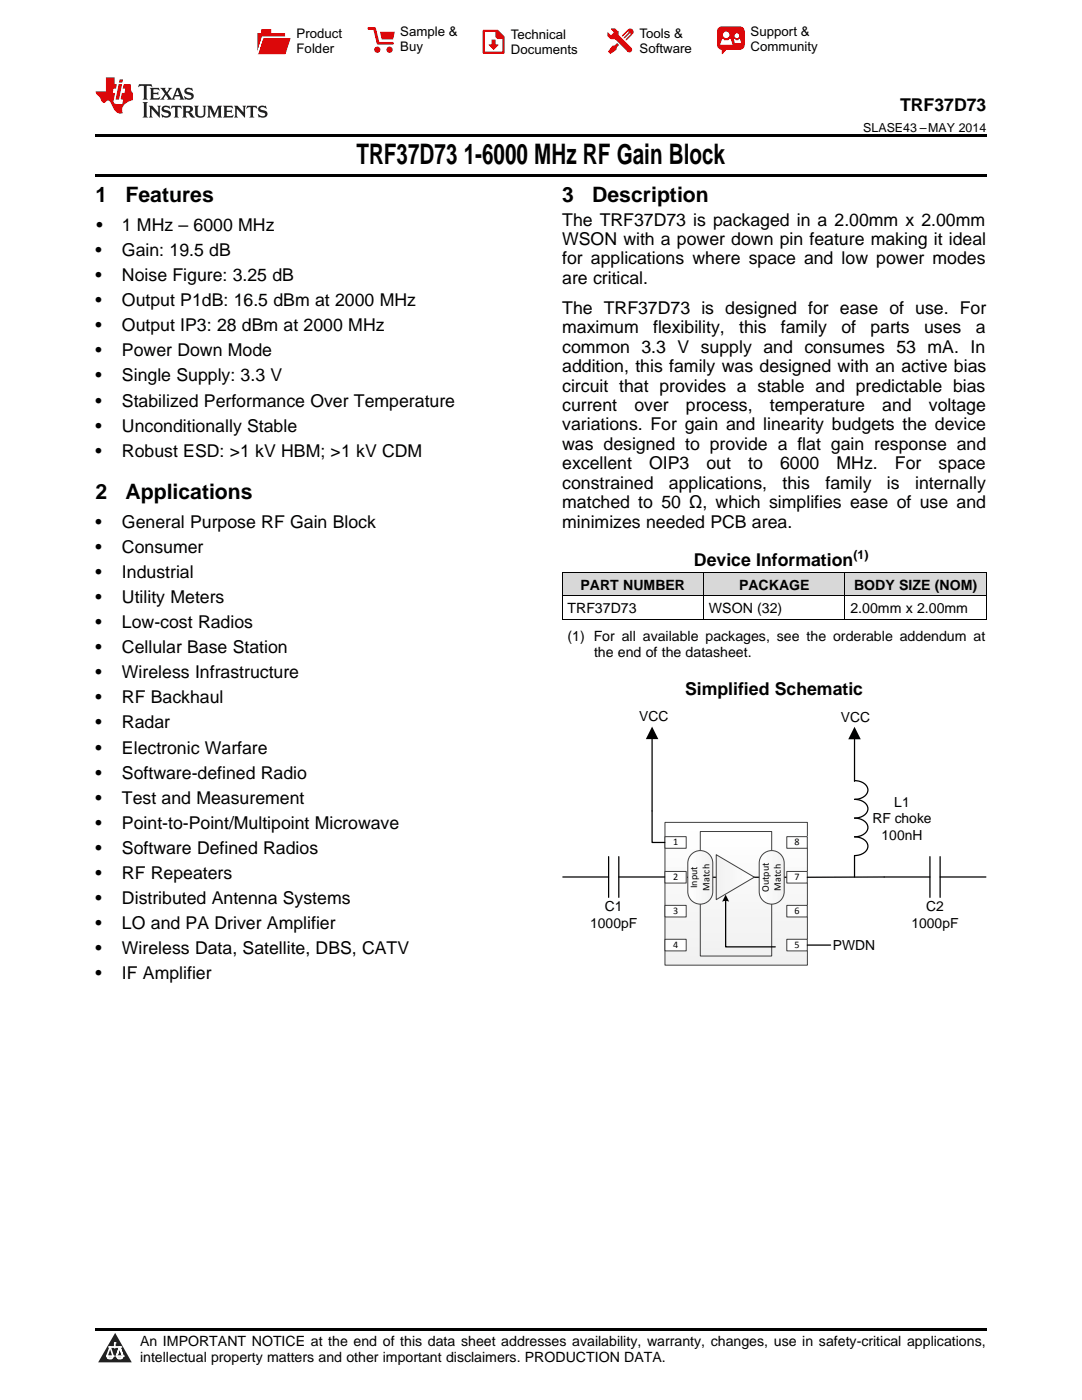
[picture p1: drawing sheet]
<svg xmlns="http://www.w3.org/2000/svg" width="216mm" height="279mm" viewBox="0 0 216 279" stroke-linecap="round" stroke-linejoin="round" font-family="sans-serif">
<g fill="#d8d8d8">
<path d="M112.2 114.3h28.2v4.7h-28.2z"/>
<path d="M140.4 114.3h28.2v4.7h-28.2z"/>
<path d="M168.6 114.3h28.2v4.7h-28.2z"/>
</g>
<path d="M23 266l3.3 5.9h-6.7z" fill="#231f20"/>
<path d="M21.3 270.6h1.3l-.4 .5h-.3a.54 .54 0 0 1-.6-.5z" fill-rule="evenodd" fill="#fff"/>
<path d="M21.3 270.6h1.3l-.4 .5h-.3a.54 .54 0 0 1-.6-.5z" fill="none" stroke="#231f20" stroke-width=".33"/>
<path d="M21.3 270.6l1.3 .1-.4 .4h-.5z" fill="none" stroke="#fff" stroke-width=".33"/>
<path d="M22.9 268.9h.1" fill="none" stroke="#fff" stroke-width=".33"/>
<path d="M22.9 268v.9z" fill="#fff"/>
<path d="M22.9 268v.9z" fill="none" stroke="#fff" stroke-width=".33"/>
<circle cx="22.9" cy="268" r=".17" fill="#fff"/>
<path d="M21.8 268.8h.1" fill="none" stroke="#fff" stroke-width=".33"/>
<path d="M21.8 268.8h2.3z" fill="#fff"/>
<path d="M21.8 268.8h2.3z" fill="none" stroke="#fff" stroke-width=".33"/>
<circle cx="24.1" cy="268.8" r=".17" fill="#fff"/>
<path d="M23.2 270.6h.1" fill="none" stroke="#fff" stroke-width=".33"/>
<path d="M23.9 268.8l-.7 1.8z" fill="#fff"/>
<path d="M23.9 268.8l-.7 1.8z" fill="none" stroke="#fff" stroke-width=".33"/>
<path d="M23.9 268.8l.7 1.8z" fill="#fff"/>
<path d="M23.9 268.8l.7 1.8z" fill="none" stroke="#fff" stroke-width=".33"/>
<path d="M24.5 270.6h.1" fill="none" stroke="#fff" stroke-width=".33"/>
<circle cx="21.3" cy="270.6" r=".17" fill="#fff"/>
<path d="M22 268.8l-.7 1.8z" fill="#fff"/>
<path d="M22 268.8l-.7 1.8z" fill="none" stroke="#fff" stroke-width=".33"/>
<path d="M22 268.8l.6 1.8z" fill="#fff"/>
<path d="M22 268.8l.6 1.8z" fill="none" stroke="#fff" stroke-width=".33"/>
<circle cx="22.6" cy="270.6" r=".17" fill="#fff"/>
<path d="M23.3 270.6h1.3a.64 .64 0 0 1-.7 .5 .64 .64 0 0 1-.6-.5z" fill-rule="evenodd" fill="#fff"/>
<path d="M23.3 270.6h1.3a.64 .64 0 0 1-.7 .5 .64 .64 0 0 1-.6-.5z" fill="none" stroke="#231f20" stroke-width=".33"/>
<path d="M23.3 270.6h1.3l-.5 .5h-.5z" fill="none" stroke="#fff" stroke-width=".33"/>
<path d="M23.2 270.6h.1" fill="none" stroke="#fff" stroke-width=".33"/>
<circle cx="24.6" cy="270.6" r=".17" fill="#fff"/>
<path d="M19 265.1h177.8v.5h-177.8z" fill="#000"/>
<path d="M132.7 190.8h28.4v1.8h-28.4z" fill-rule="evenodd" fill="#f1f1f1"/>
<path d="M132.7 189.1h28.4v1.7h-28.4z" fill-rule="evenodd" fill="#f2f2f2"/>
<path d="M132.7 187.3h28.4v1.8h-28.4z" fill-rule="evenodd" fill="#f3f3f3"/>
<g fill="#f4f4f4">
<path d="M132.7 185.5h28.4v1.8h-28.4z" fill-rule="evenodd"/>
<path d="M132.7 183.7h28.4v1.8h-28.4z" fill-rule="evenodd"/>
</g>
<path d="M132.7 181.9h28.4v1.8h-28.4z" fill-rule="evenodd" fill="#f5f5f5"/>
<path d="M132.7 180.2h28.4v1.7h-28.4z" fill-rule="evenodd" fill="#f6f6f6"/>
<path d="M132.7 178.4h28.4v1.8h-28.4z" fill-rule="evenodd" fill="#f7f7f7"/>
<path d="M132.7 176.6h28.4v1.8h-28.4z" fill-rule="evenodd" fill="#f8f8f8"/>
<path d="M132.7 174.8h28.4v1.8h-28.4z" fill-rule="evenodd" fill="#f9f9f9"/>
<path d="M132.7 173h28.4v1.8h-28.4z" fill-rule="evenodd" fill="#fafafa"/>
<path d="M132.7 171.2h28.4v1.8h-28.4z" fill-rule="evenodd" fill="#fbfbfb"/>
<path d="M132.7 169.5h28.4v1.7h-28.4z" fill-rule="evenodd" fill="#fcfcfc"/>
<path d="M132.7 167.7h28.4v1.8h-28.4z" fill-rule="evenodd" fill="#fdfdfd"/>
<path d="M132.7 165.9h28.4v1.8h-28.4z" fill-rule="evenodd" fill="#fefefe"/>
<path d="M132.7 164.1h28.4v1.8h-28.4z" fill-rule="evenodd" fill="#fff"/>
<path d="M132.7 164.1h28.4v28.5h-28.4z" fill="none" stroke="#404040" stroke-width=".2"/>
<path d="M139.7 189.2h14.3v1.6h-14.3z" fill-rule="evenodd" fill="#f1f1f1"/>
<path d="M139.7 187.7h14.3v1.5h-14.3z" fill-rule="evenodd" fill="#f2f2f2"/>
<path d="M139.7 186.1h14.3v1.6h-14.3z" fill-rule="evenodd" fill="#f3f3f3"/>
<g fill="#f4f4f4">
<path d="M139.7 184.6h14.3v1.5h-14.3z" fill-rule="evenodd"/>
<path d="M139.7 183h14.3v1.6h-14.3z" fill-rule="evenodd"/>
</g>
<path d="M139.7 181.5h14.3v1.5h-14.3z" fill-rule="evenodd" fill="#f5f5f5"/>
<path d="M139.7 179.9h14.3v1.6h-14.3z" fill-rule="evenodd" fill="#f6f6f6"/>
<path d="M139.7 178.4h14.3v1.5h-14.3z" fill-rule="evenodd" fill="#f7f7f7"/>
<path d="M139.7 176.8h14.3v1.6h-14.3z" fill-rule="evenodd" fill="#f8f8f8"/>
<path d="M139.7 175.3h14.3v1.5h-14.3z" fill-rule="evenodd" fill="#f9f9f9"/>
<path d="M139.7 173.7h14.3v1.6h-14.3z" fill-rule="evenodd" fill="#fafafa"/>
<path d="M139.7 172.2h14.3v1.5h-14.3z" fill-rule="evenodd" fill="#fbfbfb"/>
<path d="M139.7 170.6h14.3v1.6h-14.3z" fill-rule="evenodd" fill="#fcfcfc"/>
<path d="M139.7 169.1h14.3v1.5h-14.3z" fill-rule="evenodd" fill="#fdfdfd"/>
<path d="M139.7 167.5h14.3v1.6h-14.3z" fill-rule="evenodd" fill="#fefefe"/>
<path d="M139.7 165.9h14.3v1.6h-14.3z" fill-rule="evenodd" fill="#fff"/>
<path d="M139.7 165.9h14.3v24.9h-14.3z" fill="none" stroke="#404040" stroke-width=".2"/>
<path d="M136.9 175.1h20.1" fill="none" stroke="#000" stroke-width=".25"/>
<path d="M132.7 167h4.2v2.3h-4.2z" fill-rule="evenodd" fill="#fff"/>
<path d="M132.7 167h4.2v2.3h-4.2z" fill="none" stroke="#404040" stroke-width=".2"/>
<path d="M132.7 173.9h4.2v2.3h-4.2z" fill-rule="evenodd" fill="#fff"/>
<path d="M132.7 173.9h4.2v2.3h-4.2z" fill="none" stroke="#404040" stroke-width=".2"/>
<path d="M132.7 180.7h4.2v2.3h-4.2z" fill-rule="evenodd" fill="#fff"/>
<path d="M132.7 180.7h4.2v2.3h-4.2z" fill="none" stroke="#404040" stroke-width=".2"/>
<path d="M132.7 187.5h4.2v2.3h-4.2z" fill-rule="evenodd" fill="#fff"/>
<path d="M132.7 187.5h4.2v2.3h-4.2z" fill="none" stroke="#404040" stroke-width=".2"/>
<path d="M157 167h4.1v2.3h-4.1z" fill-rule="evenodd" fill="#fff"/>
<path d="M157 167h4.1v2.3h-4.1z" fill="none" stroke="#404040" stroke-width=".2"/>
<path d="M157 173.9h4.1v2.3h-4.1z" fill-rule="evenodd" fill="#fff"/>
<path d="M157 173.9h4.1v2.3h-4.1z" fill="none" stroke="#404040" stroke-width=".2"/>
<path d="M157 180.7h4.1v2.3h-4.1z" fill-rule="evenodd" fill="#fff"/>
<path d="M157 180.7h4.1v2.3h-4.1z" fill="none" stroke="#404040" stroke-width=".2"/>
<path d="M157 187.5h4.1v2.3h-4.1z" fill-rule="evenodd" fill="#fff"/>
<path d="M157 187.5h4.1v2.3h-4.1z" fill="none" stroke="#404040" stroke-width=".2"/>
<path d="M142.9 170.6h.5v8.9h-.5z" fill-rule="evenodd" fill="#f1f1f1"/>
<path d="M143.4 170.6h.5v8.9h-.5z" fill-rule="evenodd" fill="#f2f2f2"/>
<path d="M143.9 170.6h.4v8.9h-.4z" fill-rule="evenodd" fill="#f3f3f3"/>
<path d="M144.3 170.6h.5v8.9h-.5z" fill-rule="evenodd" fill="#f4f4f4"/>
<g fill="#f5f5f5">
<path d="M144.8 170.6h.5v8.9h-.5z" fill-rule="evenodd"/>
<path d="M145.3 170.6h.5v8.9h-.5z" fill-rule="evenodd"/>
</g>
<path d="M145.8 170.6h.4v8.9h-.4z" fill-rule="evenodd" fill="#f6f6f6"/>
<path d="M146.2 170.6h.5v8.9h-.5z" fill-rule="evenodd" fill="#f7f7f7"/>
<path d="M146.7 170.6h.5v8.9h-.5z" fill-rule="evenodd" fill="#f8f8f8"/>
<path d="M147.2 170.6h.5v8.9h-.5z" fill-rule="evenodd" fill="#f9f9f9"/>
<path d="M147.7 170.6h.4v8.9h-.4z" fill-rule="evenodd" fill="#fafafa"/>
<path d="M148.1 170.6h.5v8.9h-.5z" fill-rule="evenodd" fill="#fbfbfb"/>
<path d="M148.6 170.6h.5v8.9h-.5z" fill-rule="evenodd" fill="#fcfcfc"/>
<path d="M149.1 170.6h.5v8.9h-.5z" fill-rule="evenodd" fill="#fdfdfd"/>
<g fill="#fefefe">
<path d="M149.6 170.6h.4v8.9h-.4z" fill-rule="evenodd"/>
<path d="M150 170.6h.5v8.9h-.5z" fill-rule="evenodd"/>
</g>
<path d="M138.2 170.3a2.49 2.49 0 0 1 2.6-.3 2.49 2.49 0 0 1 1.4 2.2v5.7a2.49 2.49 0 0 1-2.5 2.5 2.49 2.49 0 0 1-2.5-2.5v-5.7a2.49 2.49 0 0 1 1-1.9zM142.9 170.6l7.6 4.5-7.6 4.4zM152 170.7a2.49 2.49 0 0 1 2.8-.8 2.49 2.49 0 0 1 1.7 2.3v5.7a2.49 2.49 0 0 1-2.5 2.5 2.49 2.49 0 0 1-2.5-2.5v-5.7l.1-.5z" fill="none" stroke="#404040" stroke-width=".2"/>
<path d="M142.1 169.8v10.6M156.3 169.8v10.6" fill="none" stroke="#f1f1f1" stroke-width=".31"/>
<path d="M141.8 169.8v10.6M156 169.8v10.6" fill="none" stroke="#f2f2f2" stroke-width=".31"/>
<path d="M141.4 169.8v10.6M155.7 169.8v10.6" fill="none" stroke="#f3f3f3" stroke-width=".31"/>
<path d="M141.1 169.8v10.6M155.4 169.8v10.6" fill="none" stroke="#f4f4f4" stroke-width=".31"/>
<path d="M140.8 169.8v10.6M155.1 169.8v10.6" fill="none" stroke="#f5f5f5" stroke-width=".31"/>
<path d="M140.2 169.8v10.6M140.5 169.8v10.6M154.5 169.8v10.6M154.8 169.8v10.6" fill="none" stroke="#f6f6f6" stroke-width=".31"/>
<path d="M139.9 169.8v10.6M154.1 169.8v10.6" fill="none" stroke="#f7f7f7" stroke-width=".31"/>
<path d="M139.6 169.8v10.6M153.8 169.8v10.6" fill="none" stroke="#f8f8f8" stroke-width=".31"/>
<path d="M139.3 169.8v10.6M153.5 169.8v10.6" fill="none" stroke="#f9f9f9" stroke-width=".31"/>
<path d="M139 169.8v10.6M153.2 169.8v10.6" fill="none" stroke="#fafafa" stroke-width=".31"/>
<path d="M138.6 169.8v10.6M152.9 169.8v10.6" fill="none" stroke="#fbfbfb" stroke-width=".31"/>
<path d="M138.3 169.8v10.6M152.6 169.8v10.6" fill="none" stroke="#fcfcfc" stroke-width=".31"/>
<path d="M137.7 169.8v10.6M138 169.8v10.6M152 169.8v10.6M152.3 169.8v10.6" fill="none" stroke="#fdfdfd" stroke-width=".31"/>
<path d="M137.4 169.8v10.6M151.6 169.8v10.6" fill="none" stroke="#fefefe" stroke-width=".31"/>
<g fill="none" stroke="#000" stroke-width=".25">
<path d="M130.1 147.2v20.9h2.5M170.5 155.8a2.38 2.38 0 0 1 2.7 1.9 2.38 2.38 0 0 1-2.7 1.8 2.38 2.38 0 0 1 2.7 1.9 2.38 2.38 0 0 1-2.7 1.9 2.38 2.38 0 0 1 2.7 1.8 2.38 2.38 0 0 1-2.7 1.9 2.38 2.38 0 0 1 2.7 1.9 2.38 2.38 0 0 1-2.7 1.8v4.3M170.5 147.2v8.7M112.3 175h9.1M121.4 171v8.1M123.5 171v8.1M123.5 175h9.1M144.8 179.6v9.4h9.9M185.6 175l-24.5 .1M185.6 171v8.1M187.6 175h9.1M187.6 171v8.1"/>
<path d="M161.1 188.6h4.6"/>
</g>
<g fill="#000">
<path d="M130.1 145l1.3 2.5h-2.5zM170.5 145l1.3 2.5h-2.5z"/>
<path d="M144.8 178.5l.7 1.5a1.58 1.58 0 0 0-1.4 0z" fill-rule="evenodd"/>
</g>
<path d="M19 34.8h177.8v.5h-177.8zM19 26.8h177.8v.6h-177.8zM112.2 123.6h.1zM168.5 123.6h.1zM196.7 123.6h.1z" fill="#000"/>
<path d="M112.2 118.9h84.6M112.2 114.2h84.6M112.2 114.3v9.3M140.4 114.3v9.3M168.6 114.3v9.3M196.8 114.3v9.3M112.2 123.6h84.6" fill="none" stroke="#000" stroke-width=".2"/>
<path d="M27.7 16.8l-.1 .6 .6-.3 .5 .1v.1v2.2l-.2 .4h1l-.2-.4v-2.2v-.1l.5-.1 .6 .3-.2-.6zM29.9 17.5l.2 .4v1.6l-.2 .4h1.9l.1-.6a1.09 1.09 0 0 1-1.3 .1v-.6h.6l.4 .2v-.7l-.2 .2h-.8v-.5l.2-.2a1.01 1.01 0 0 1 1 .3l-.1-.6zM32 17.5l.9 1.2-1 1.2h.9l-.2-.2 .5-.8 .5 .8-.3 .2h1.7l-.2-.2 .1-.5h1l.1 .5-.2 .2h1l-.3-.4-.7-2h-.5l-1 2.2-.8-1.1 .9-1.1h-.9l.2 .2-.4 .7-.4-.6 .2-.3zM35.4 17.9l.4 1.1h-.8zM37 17.7a.66 .66 0 0 0-.2 .7 .66 .66 0 0 0 .6 .5l.7 .1 .1 .3a.8 .8 0 0 1-.7 .3 .8 .8 0 0 1-.7-.5l.1 .8 .2-.1a.94 .94 0 0 0 1.1 0 .94 .94 0 0 0 .4-.9 1.48 1.48 0 0 0-1.3-.6v-.4a1.1 1.1 0 0 1 1.2 .2l-.2-.6-.2 .1-.5-.1zM28.5 20.4l.2 .4v2.3l-.2 .4h1l-.2-.4v-2.3l.2-.4zM29.7 21.1l.2 .4v1.6l-.2 .4h.8l-.3-.4 .1-1.4 1.6 1.8v-2l.2-.4h-.7l.2 .2v1.1l-1.2-1.3zM32.5 21.2a.66 .66 0 0 0-.2 .8 .66 .66 0 0 0 .6 .4l.6 .2 .2 .2a.8 .8 0 0 1-.8 .4 .8 .8 0 0 1-.7-.5l.2 .8 .2-.2a.94 .94 0 0 0 1 .1 .94 .94 0 0 0 .5-.9 1.47 1.47 0 0 0-1.3-.6l-.1-.4a1.1 1.1 0 0 1 1.3 .2l-.2-.6-.2 .1-.5-.1zM34.3 21.1l-.2 .6a.64 .64 0 0 1 .8-.3v1.7l-.2 .4h1l-.3-.4 .1-1.7a.66 .66 0 0 1 .8 .3l-.2-.6zM36.3 21.1l.3 .4v1.6l-.3 .4h1l-.2-.3v-.7h.5l.1 .2a.8 .8 0 0 0 1.2 .6l-1-.9a.62 .62 0 0 0 .6-.6 .62 .62 0 0 0-.6-.7zM37.1 21.4h.1a.48 .48 0 0 1 .6 .1 .48 .48 0 0 1 .1 .5l-.2 .2h-.6zM38.7 21.1l.2 .2a2.29 2.29 0 0 0 .4 2 1.05 1.05 0 0 0 1.7-.7v-1.3l.2-.2h-.8l.2 .4v1.1a.61 .61 0 0 1-.6 .6 .61 .61 0 0 1-.6-.6v-1.1l.3-.4zM41.3 21.1l.3 .4v1.6l-.3 .4h.8l-.2-.4v-1.5l.8 1.9 .9-1.9v1.5l-.2 .4h.9l-.2-.4v-1.6l.2-.4h-.8l-.7 1.5-.6-1.5zM44.5 21.1l.2 .4v1.6l-.2 .4h1.9l.2-.6a1.1 1.1 0 0 1-1.4 .1v-.6h.6l.4 .1v-.6l-.2 .2h-.8v-.6l.2-.1a1.02 1.02 0 0 1 1.1 .3l-.2-.6zM46.7 21.1l.2 .4v1.6l-.2 .4h.8l-.3-.4 .1-1.4 1.6 1.8v-2l.2-.4h-.7l.2 .2v1.1l-1.2-1.3zM49.3 21.1l-.1 .6a.64 .64 0 0 1 .8-.3v1.7l-.3 .4h1l-.2-.4v-1.7a.66 .66 0 0 1 .8 .3l-.1-.6zM51.7 21.2a.66 .66 0 0 0-.2 .8 .66 .66 0 0 0 .7 .4l.6 .2 .1 .2a.8 .8 0 0 1-.7 .4 .8 .8 0 0 1-.7-.5l.1 .8 .2-.2a.94 .94 0 0 0 1.1 .1 .94 .94 0 0 0 .4-.9 1.48 1.48 0 0 0-1.2-.6l-.1-.4a1.1 1.1 0 0 1 1.2 .2l-.2-.6-.1 .1-.6-.1z" fill="#231f20"/>
<path d="M21.1 15.4v2.8h-2v.4l.9 1a.96 .96 0 0 0 1 .9 .59 .59 0 0 1 .5-.4 .59 .59 0 0 1 .5 .3l.4 .8a1.61 1.61 0 0 0 2.1 1.4 1.63 1.63 0 0 1 1.1-2.3l.9-.3v-1.5a1.6 1.6 0 0 1-.4-1.7h-1.4l-.2 .9h.5l-.2 .8h-.5l-.2 1v.3l.5 .1-.2 .9h-.7a.74 .74 0 0 1-1-.7l.3-1.6h-.5l.2-.8h.5l.1-.9h-.4v-1.4zM23.7 16.8l-.7 3.1h.8l.6-3.1zM23.8 15.8l-.1 .7h.7l.2-.7z" fill="#ee1d23"/>
<g fill="#d60000">
<path d="M52.1 5.8h2v.8h2.8v4.2h-5.5v-4.2h.7z" fill-rule="evenodd"/>
<path d="M52.4 7.5h5.6l-1 3.3h-5.6z" fill-rule="evenodd"/>
</g>
<path d="M52.4 7.4h5.7l-.1 .1h-5.5l-1.1 3.3z" fill-rule="evenodd" fill="#fff"/>
<path d="M52.4 7.4h5.7l-.1 .1h-5.5l-1.1 3.3z" fill="none" stroke="#fff" stroke-width=".2"/>
<path d="M73.6 5.7h1.1l.7 2.9h2.9" fill="none" stroke="#d60000" stroke-width=".55"/>
<g fill="#d60000">
<path d="M75.8 6.3h3l-.4 1.6h-2.2z" fill-rule="evenodd"/>
<circle cx="75.3" cy="9.9" r=".62"/>
<circle cx="77.7" cy="9.9" r=".62"/>
</g>
<path d="M96.5 6.2h2.7l1.3 1.2v3.1h-4z" fill="none" stroke="#d60000" stroke-width=".44"/>
<g fill="#d60000">
<path d="M98.1 7.9h.8v1h.5l-.9 1.1-1-1v-.1h.6z" fill-rule="evenodd"/>
<path d="M98.9 6.2h.3l1.3 1.2v.4h-1.3l-.3-.4z" fill-rule="evenodd"/>
<path d="M121.9 5.7h.8l.7 .6 .1 .7 2.5 2.5-.8 .8-2.3-2.3-1.1-.2-.6-.6v-.8l.7 .6 .5-.4v-.2l-.5-.5z" fill-rule="evenodd"/>
<path d="M122.2 9.1h.4l.5-.5 .4 .4-.5 .5v.4l-1.2 .9-.5-.5z" fill-rule="evenodd"/>
<path d="M125.3 5.9a.67 .67 0 0 1 .9 0 .67 .67 0 0 1 0 .9z" fill-rule="evenodd"/>
<path d="M125.3 5.9l.9 .9-1.2 1.2h-.2v-.2l1-.9v-.2h-.2l-.9 1h-.2v-.2l.9-1 .1-.2h-.3l-.9 1h-.2v-.2z" fill-rule="evenodd"/>
<circle cx="125.6" cy="9.9" r=".54"/>
</g>
<path d="M123.3 6.3v.7" fill="none" stroke="#d60000" stroke-width=".2"/>
<g fill="#d60000">
<path d="M143.4 5.5l.6-.2h3.6a.95 .95 0 0 1 1 .9v2.8a.95 .95 0 0 1-1 .9h-3.6a.95 .95 0 0 1-.9-.9v-2.8z" fill-rule="evenodd"/>
<path d="M144 9.9h.9l-.7 .9h-.2z" fill-rule="evenodd"/>
</g>
<g fill="#fff">
<path d="M146.6 8.6h1.3z"/>
<path d="M144.1 7.8h.3l.1 .2h.8l.2-.2h.3l.4 1.1h-2.5z" fill-rule="evenodd"/>
<path d="M146.4 7.8h.3l.1 .2h.5l.2-.2h.2l.2 .8h-1.3z" fill-rule="evenodd"/>
<circle cx="144.9" cy="6.9" r=".65"/>
<circle cx="147" cy="7.1" r=".48"/>
</g>
<g font-size="5.6">
<text x="71.1" y="32.8">TRF37D73</text>
<text x="92.5" y="32.8">1-6000 MHz RF Gain Block</text>
</g>
<g font-size="4.2">
<text x="19" y="40.4">1</text>
<text x="25" y="40.4">Features</text>
<text x="112.2" y="40.4">3</text>
<text x="118.2" y="40.4">Description</text>
<text x="19" y="99.6">2</text>
<text x="25" y="99.6">Applications</text>
</g>
<g font-size="3.5">
<text x="179.6" y="22.2">TRF37D73</text>
<text x="19.2" y="46.1">•</text>
<text x="24.3" y="46.1">1 MHz – 6000 MHz</text>
<text x="112.2" y="45">The TRF37D73 is packaged in a 2.00mm x 2.00mm</text>
<text x="19" y="51.1">•</text>
<text x="24.3" y="51.1">Gain: 19.5 dB</text>
<text x="112.2" y="48.9">WSON with a power down pin feature making it ideal</text>
<text x="112.2" y="52.8">for applications where space and low power modes</text>
<text x="19" y="56.1">•</text>
<text x="24.3" y="56.1">Noise Figure: 3.25 dB</text>
<text x="112.2" y="56.7">are critical.</text>
<text x="19" y="61.1">•</text>
<text x="24.3" y="61.1">Output P1dB: 16.5 dBm at 2000 MHz</text>
<text x="112.2" y="62.6">The TRF37D73 is designed for ease of use. For</text>
<text x="19" y="66.1">•</text>
<text x="19" y="71.1">•</text>
<text x="24.3" y="66.1">Output IP3: 28 dBm at 2000 MHz</text>
<text x="24.3" y="71.1">Power Down Mode</text>
<text x="112.2" y="66.5">maximum</text>
<text x="112.2" y="70.4">common 3.3 V supply and consumes 53 mA. In</text>
<text x="130.3" y="66.5">flexibility,</text>
<text x="147.5" y="66.5">this</text>
<text x="155.8" y="66.5">family</text>
<text x="167.9" y="66.5">of</text>
<text x="173.7" y="66.5">parts</text>
<text x="184.4" y="66.5">uses</text>
<text x="194.7" y="66.5">a</text>
<text x="19" y="76.1">•</text>
<text x="24.3" y="76.1">Single Supply: 3.3 V</text>
<text x="112.2" y="74.3">addition, this family was designed with an active bias</text>
<text x="19" y="81.1">•</text>
<text x="24.3" y="81.1">Stabilized Performance Over Temperature</text>
<text x="112.2" y="78.1">circuit that provides a stable and predictable bias</text>
<text x="112.2" y="82">current</text>
<text x="126.6" y="82">over</text>
<text x="136.9" y="82">process,</text>
<text x="153.6" y="82">temperature</text>
<text x="176" y="82">and</text>
<text x="185.4" y="82">voltage</text>
<text x="19" y="86.1">•</text>
<text x="24.3" y="86.1">Unconditionally Stable</text>
<text x="112.2" y="85.9">variations. For gain and linearity budgets the device</text>
<text x="112.2" y="89.8">was designed to provide a flat gain response and</text>
<text x="19" y="91.2">•</text>
<text x="24.3" y="91.2">Robust ESD: &gt;1 kV HBM; &gt;1 kV CDM</text>
<text x="112.2" y="93.7">excellent</text>
<text x="129.5" y="93.7">OIP3</text>
<text x="141" y="93.7">out</text>
<text x="149.3" y="93.7">to</text>
<text x="155.7" y="93.7">6000</text>
<text x="166.9" y="93.7">MHz.</text>
<text x="178.6" y="93.7">For</text>
<text x="187.3" y="93.7">space</text>
<text x="112.2" y="97.5">constrained</text>
<text x="112.2" y="101.4">matched to 50 Ω, which simplifies ease of use and</text>
<text x="133.5" y="97.5">applications,</text>
<text x="156.2" y="97.5">this</text>
<text x="164.7" y="97.5">family</text>
<text x="177" y="97.5">is</text>
<text x="182.6" y="97.5">internally</text>
<text x="19" y="105.3">•</text>
<text x="24.3" y="105.3">General Purpose RF Gain Block</text>
<text x="112.2" y="105.3">minimizes needed PCB area.</text>
<text x="19" y="110.3">•</text>
<text x="24.3" y="110.3">Consumer</text>
<text x="138.5" y="113">Device Information</text>
<text x="19" y="115.3">•</text>
<text x="24.3" y="115.3">Industrial</text>
<text x="19" y="120.3">•</text>
<text x="19" y="125.3">•</text>
<text x="24.3" y="120.3">Utility Meters</text>
<text x="24.3" y="125.3">Low-cost Radios</text>
<text x="19" y="130.4">•</text>
<text x="24.3" y="130.4">Cellular Base Station</text>
<text x="19" y="135.4">•</text>
<text x="24.3" y="135.4">Wireless Infrastructure</text>
<text x="19" y="140.4">•</text>
<text x="24.3" y="140.4">RF Backhaul</text>
<text x="136.7" y="138.8">Simplified Schematic</text>
<text x="19" y="145.4">•</text>
<text x="24.3" y="145.4">Radar</text>
<text x="19" y="150.4">•</text>
<text x="19" y="155.4">•</text>
<text x="24.3" y="150.4">Electronic Warfare</text>
<text x="24.3" y="155.4">Software-defined Radio</text>
<text x="19" y="160.4">•</text>
<text x="24.3" y="160.4">Test and Measurement</text>
<text x="19" y="165.4">•</text>
<text x="24.3" y="165.4">Point-to-Point/Multipoint Microwave</text>
<text x="19" y="170.4">•</text>
<text x="24.3" y="170.4">Software Defined Radios</text>
<text x="19" y="175.4">•</text>
<text x="24.3" y="175.4">RF Repeaters</text>
<text x="19" y="180.4">•</text>
<text x="19" y="185.5">•</text>
<text x="24.3" y="180.4">Distributed Antenna Systems</text>
<text x="24.3" y="185.5">LO and PA Driver Amplifier</text>
<text x="19" y="190.5">•</text>
<text x="24.3" y="190.5">Wireless Data, Satellite, DBS, CATV</text>
<text x="19" y="195.5">•</text>
<text x="24.3" y="195.5">IF Amplifier</text>
</g>
<g font-size="2.8">
<text x="115.8" y="117.7">PART NUMBER</text>
<text x="147.5" y="117.7">PACKAGE</text>
<text x="170.4" y="117.7">BODY SIZE (NOM)</text>
<text x="113.2" y="122.3">TRF37D73</text>
<text x="141.5" y="122.3">WSON (32)</text>
<text x="169.7" y="122.3">2.00mm x 2.00mm</text>
<text x="113.2" y="127.8">(1) For all available packages, see the orderable addendum at</text>
<text x="118.5" y="131">the end of the datasheet.</text>
<text x="127.6" y="143.9">VCC</text>
<text x="167.8" y="144">VCC</text>
<text x="178.4" y="161">L1</text>
<text x="174.1" y="164.3">RF choke</text>
<text x="175.9" y="167.7">100nH</text>
<text x="117.8" y="185.1">1000pF</text>
<text x="120.7" y="181.8">C1</text>
<text x="181.9" y="185.1">1000pF</text>
<text x="184.8" y="181.8">C2</text>
<text x="166.2" y="189.5">PWDN</text>
<text x="27.9" y="268.6">An IMPORTANT NOTICE at the end of this data sheet addresses availability, warranty, changes, use in safety-critical applications,</text>
<text x="27.9" y="271.8">intellectual property matters and other important disclaimers. PRODUCTION DATA.</text>
</g>
<g font-size="2.6">
<text x="59.2" y="7.6">Product</text>
<text x="59.2" y="10.6">Folder</text>
<text x="79.9" y="7.3">Sample &amp;</text>
<text x="79.9" y="10.2">Buy</text>
<text x="101.9" y="7.8">Technical</text>
<text x="101.9" y="10.8">Documents</text>
<text x="127.6" y="7.6">Tools &amp;</text>
<text x="127.6" y="10.6">Software</text>
<text x="149.8" y="7.2">Support &amp;</text>
<text x="149.8" y="10.2">Community</text>
</g>
<g font-size="2.5">
<text x="172.3" y="26.3">SLASE43 –MAY 2014</text>
<text x="170.3" y="111.6">(1)</text>
</g>
<g font-size="2">
<text x="134.3" y="168.7">1</text>
<text x="158.5" y="168.7">8</text>
<text x="134.3" y="175.7">2</text>
<text x="139.1" y="177.3" transform="rotate(-90 139.1 177.3)">Input</text>
<text x="141.5" y="177.7" transform="rotate(-90 141.5 177.7)">Match</text>
<text x="153.4" y="178" transform="rotate(-90 153.4 178)">Output</text>
<text x="155.8" y="177.7" transform="rotate(-90 155.8 177.7)">Match</text>
<text x="158.5" y="175.7">7</text>
<text x="134.3" y="182.4">3</text>
<text x="158.5" y="182.4">6</text>
<text x="134.3" y="189.2">4</text>
<text x="158.5" y="189.2">5</text>
</g>
</svg>
